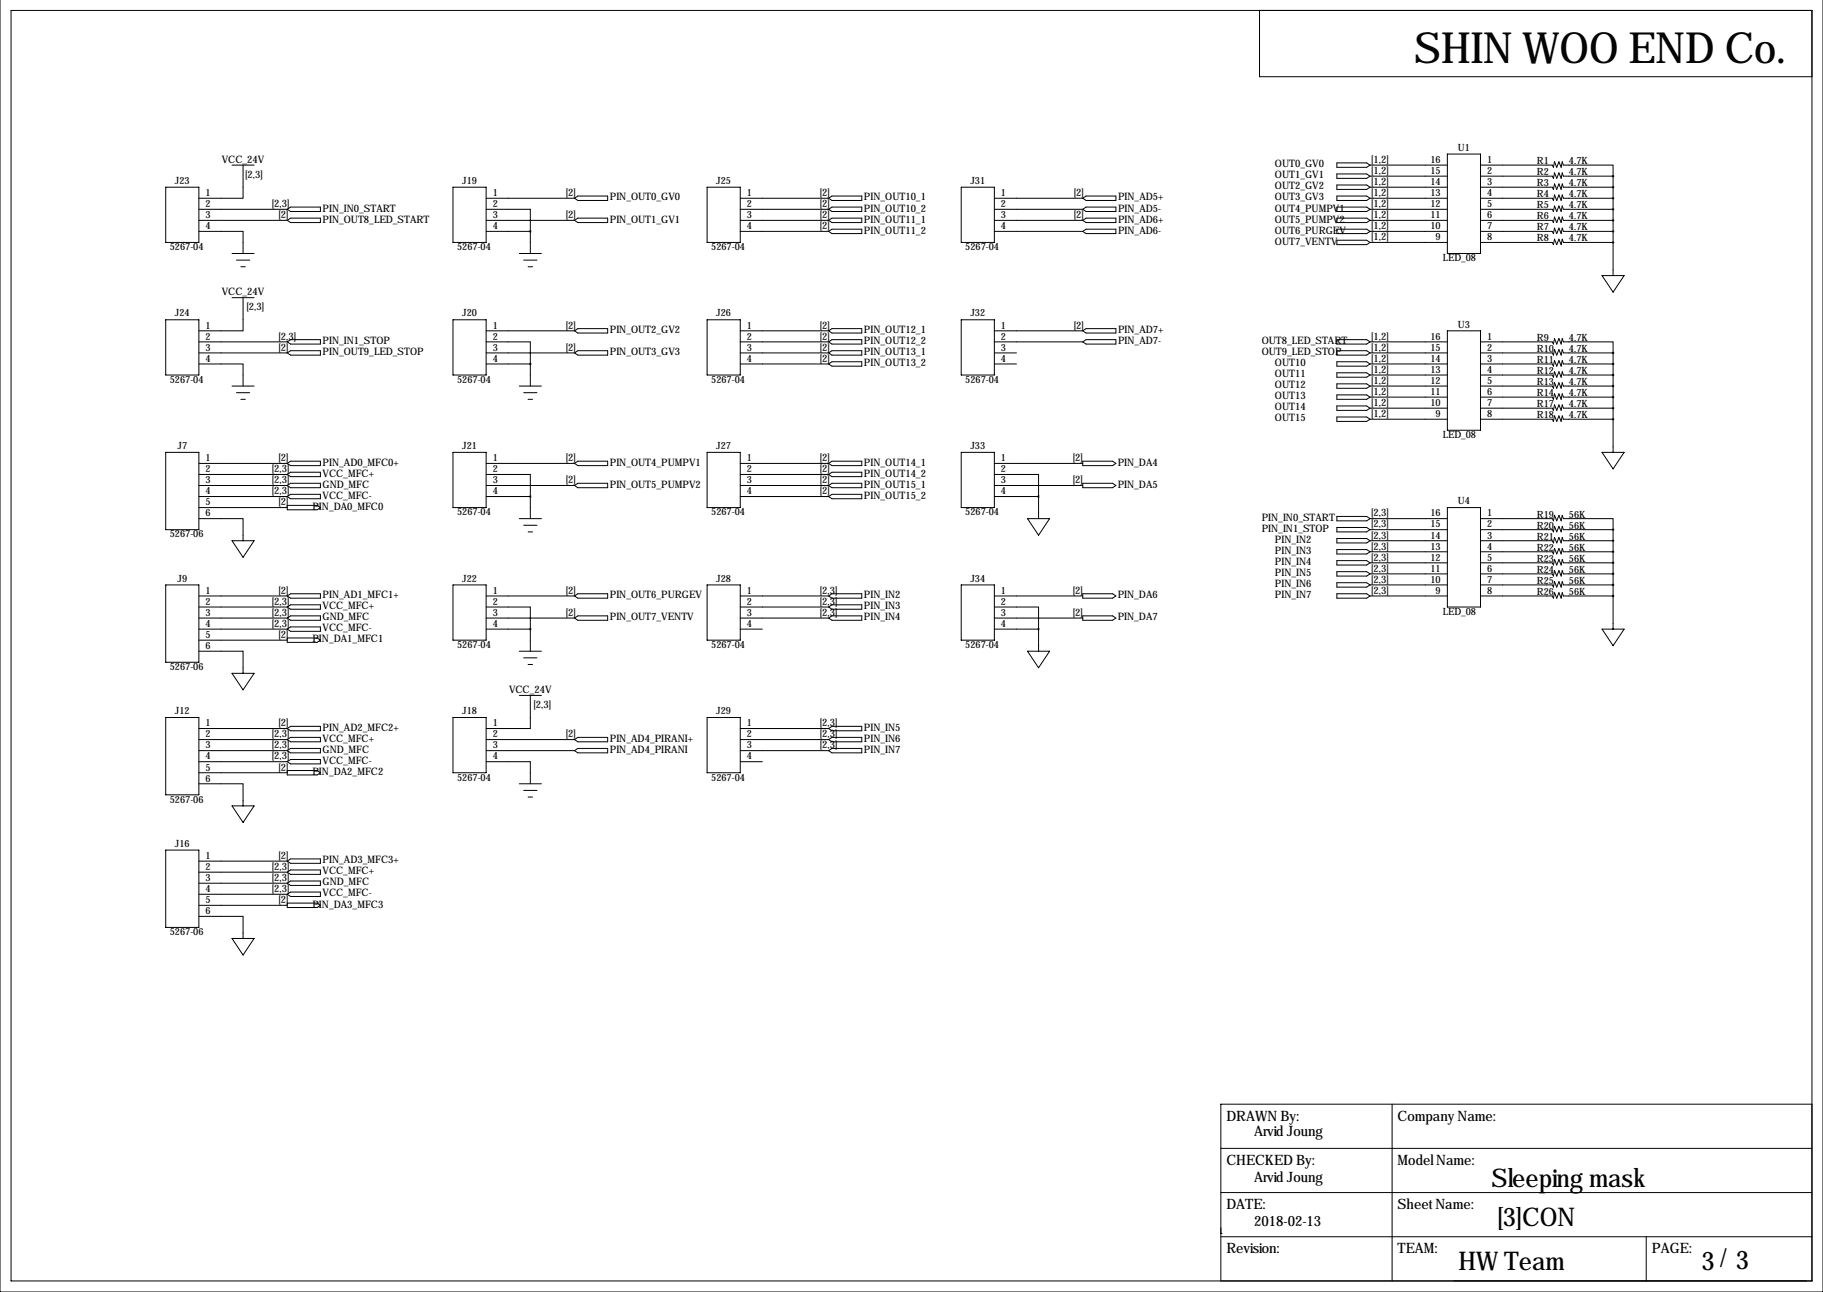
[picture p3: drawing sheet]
<svg xmlns="http://www.w3.org/2000/svg" width="419mm" height="297mm" viewBox="0 0 419 297" stroke-linecap="round" stroke-linejoin="round" font-family="sans-serif">
<g fill="none" stroke="#000" stroke-width=".23">
<path d="M0 -.1v297.1h419.1v-297.1M2.5 2.4h414.1v292.1h-414.1zM289.6 2.4v15.2h127M53.3 38h5.1M55.9 38v7.6h-10.2M307.3 37.5h6.9l.8 .5-.8 .5h-6.9zM307.3 40h6.9l.8 .5-.8 .5h-6.9zM315 38h17.7M332.7 35.4h7.7v22.9h-7.7zM340.4 38h16.5l.2 .5 .3-1.3 .5 1.3 .5-1.3 .5 1.3 .3-1.3 .2 .8h11.4v2.5M38.1 43h7.6v12.7h-7.6zM45.7 53.2h10.2v5.1"/>
<path d="M45.7 48.1h20.3M45.7 50.7h20.3M53.3 58.3h5.1M54.4 59.8h3M66 48.1l.8-.5h6.9v1h-6.9zM66 50.7l.8-.5h6.9v1h-6.9zM104.1 43h7.7v12.7h-7.7zM111.8 48.1h10.1v5.1M111.8 45.6h20.3M111.8 50.7h20.3M111.8 53.2h10.1M119.4 58.3h5.1"/>
<path d="M120.4 59.8h3M121.9 53.2v5.1M132.1 50.7l.7-.5h6.9v1h-6.9zM132.1 45.6l.7-.5h6.9v1h-6.9zM162.6 43h7.6v12.7h-7.6zM170.2 45.6h20.3M170.2 48.1h20.3M170.2 50.7h20.3M170.2 53.2h20.3M190.5 48.1l.8-.5h6.8v1h-6.8zM190.5 50.7l.8-.5h6.8v1h-6.8zM190.5 45.6l.8-.5h6.8v1h-6.8z"/>
<path d="M190.5 53.2l.8-.5h6.8v1h-6.8zM221 43h7.6v12.7h-7.6zM228.6 45.6h20.3M228.6 48.1h20.3M228.6 50.7h20.3M228.6 53.2h20.3M248.9 48.1l.8-.5h6.8v1h-6.8zM248.9 50.7l.8-.5h6.8v1h-6.8zM248.9 45.6l.8-.5h6.8v1h-6.8zM248.9 53.2l.8-.5h6.8v1h-6.8zM307.3 47.6h6.9l.8 .5-.8 .5h-6.9zM307.3 50.2h6.9l.8 .5-.8 .5h-6.9z"/>
<path d="M307.3 45.1h6.9l.8 .5-.8 .5h-6.9zM307.3 52.7h6.9l.8 .5-.8 .5h-6.9zM307.3 42.5h6.9l.8 .5-.8 .5h-6.9zM307.3 55.2h6.9l.8 .5-.8 .5h-6.9zM315 43h17.7M315 55.7h17.7M315 45.6h17.7M315 48.1h17.7M315 50.7h17.7M315 53.2h17.7M315 40.5h17.7M340.4 43h16.5l.2 .5 .3-1.2 .5 1.2 .5-1.2 .5 1.2 .3-1.2 .2 .7h11.4"/>
<path d="M340.4 55.7h16.5l.2 .5 .3-1.2 .5 1.2 .5-1.2 .5 1.2 .3-1.2 .2 .7h11.4M340.4 45.6h16.5l.2 .5 .3-1.3 .5 1.3 .5-1.3 .5 1.3 .3-1.3 .2 .8h11.4M340.4 48.1h16.5l.2 .5 .3-1.2 .5 1.2 .5-1.2 .5 1.2 .3-1.2 .2 .7h11.4M340.4 50.7h16.5l.2 .5 .3-1.3 .5 1.3 .5-1.3 .5 1.3 .3-1.3 .2 .8h11.4M340.4 53.2h16.5l.2 .5 .3-1.3 .5 1.3 .5-1.3 .5 1.3 .3-1.3 .2 .8h11.4M340.4 40.5h16.5l.2 .5 .3-1.3 .5 1.3 .5-1.3 .5 1.3 .3-1.3 .2 .8h11.4M370.8 40.5v22.9M38.1 73.5h7.6v12.7h-7.6zM45.7 78.6h20.3M53.3 68.4h5.1M55.4 61.3h1M55.9 68.4v7.7h-10.2"/>
<path d="M66 78.6l.8-.5h6.9v1h-6.9zM104.1 73.5h7.7v12.7h-7.7zM111.8 78.6h10.1v5.1M111.8 76.1h20.3M121.4 61.3h1M132.1 76.1l.7-.5h6.9v1h-6.9zM162.6 73.5h7.6v12.7h-7.6zM170.2 76.1h20.3M170.2 78.6h20.3M190.5 78.6l.8-.5h6.8v1h-6.8zM190.5 76.1l.8-.5h6.8v1h-6.8zM221 73.5h7.6v12.7h-7.6z"/>
<path d="M228.6 76.1h20.3M228.6 78.6h20.3M248.9 78.6l.8-.5h6.8v1h-6.8zM248.9 76.1l.8-.5h6.8v1h-6.8zM307.3 78.1h6.9l.8 .5-.8 .5h-6.9zM315 78.6h17.7M332.7 76.1h7.7v22.8h-7.7zM340.4 78.6h16.5l.2 .5 .3-1.3 .5 1.3 .5-1.3 .5 1.3 .3-1.3 .2 .8h11.4v2.5M368.3 63.4h5.1l-2.6 3.8zM45.7 83.7h10.2v5.1M45.7 81.1h20.3M53.3 88.8h5.1"/>
<path d="M54.4 90.3h3M55.4 91.8h1M66 81.1l.8-.5h6.9v1h-6.9zM111.8 81.1h20.3M111.8 83.7h10.1M119.4 88.8h5.1M120.4 90.3h3M121.4 91.8h1M121.9 83.7v5.1M132.1 81.1l.7-.5h6.9v1h-6.9zM170.2 81.1h20.3M170.2 83.7h20.3"/>
<path d="M190.5 81.1l.8-.5h6.8v1h-6.8zM190.5 83.7l.8-.5h6.8v1h-6.8zM228.6 81.1h5.1M228.6 83.7h5.1M307.3 80.6h6.9l.8 .5-.8 .5h-6.9zM307.3 90.8h6.9l.8 .5-.8 .5h-6.9zM307.3 83.2h6.9l.8 .5-.8 .5h-6.9zM307.3 85.7h6.9l.8 .5-.8 .5h-6.9zM307.3 88.3h6.9l.8 .5-.8 .5h-6.9zM307.3 93.3h6.9l.8 .5-.8 .5h-6.9zM307.3 95.9h6.9l.8 .5-.8 .5h-6.9zM315 86.2h17.7"/>
<path d="M315 81.1h17.7M315 83.7h17.7M315 88.8h17.7M315 91.3h17.7M315 93.8h17.7M315 96.4h17.7M340.4 86.2h16.5l.2 .5 .3-1.2 .5 1.2 .5-1.2 .5 1.2 .3-1.2 .2 .7h11.4M340.4 81.1h16.5l.2 .5 .3-1.2 .5 1.2 .5-1.2 .5 1.2 .3-1.2 .2 .7h11.4M340.4 83.7h16.5l.2 .5 .3-1.3 .5 1.3 .5-1.3 .5 1.3 .3-1.3 .2 .8h11.4M340.4 88.8h16.5l.2 .5 .3-1.3 .5 1.3 .5-1.3 .5 1.3 .3-1.3 .2 .8h11.4M340.4 91.3h16.5l.2 .5 .3-1.3 .5 1.3 .5-1.3 .5 1.3 .3-1.3 .2 .8h11.4M340.4 93.8h16.5l.2 .5 .3-1.2 .5 1.2 .5-1.2 .5 1.2 .3-1.2 .2 .7h11.4"/>
<path d="M340.4 96.4h16.5l.2 .5 .3-1.3 .5 1.3 .5-1.3 .5 1.3 .3-1.3 .2 .8h11.4M370.8 81.1v22.9M38.1 104h7.6v17.8h-7.6zM45.7 119.2h10.2v5.1M45.7 116.7h20.3M45.7 106.5h20.3M45.7 109.1h20.3M45.7 111.6h20.3M45.7 114.2h20.3M66 106.5l.8-.5h6.9v1h-6.9zM66 109.1l.8-.5h6.9v1h-6.9zM66 111.6l.8-.5h6.9v1h-6.9z"/>
<path d="M66 114.2l.8-.5h6.9v1h-6.9zM66 116.2h6.9l.8 .5-.8 .5h-6.9zM104.1 104h7.7v12.7h-7.7zM111.8 109.1h10.1v5.1M111.8 106.5h20.3M111.8 111.6h20.3M111.8 114.2h10.1M119.4 119.2h5.1M121.9 114.2v5M132.1 106.5l.7-.5h6.9v1h-6.9zM132.1 111.6l.7-.5h6.9v1h-6.9zM162.6 104h7.6v12.7h-7.6z"/>
<path d="M170.2 106.5h20.3M170.2 109.1h20.3M170.2 111.6h20.3M170.2 114.2h20.3M190.5 106.5l.8-.5h6.8v1h-6.8zM190.5 109.1l.8-.5h6.8v1h-6.8zM190.5 111.6l.8-.5h6.8v1h-6.8zM190.5 114.2l.8-.5h6.8v1h-6.8zM221 104h7.6v12.7h-7.6zM228.6 109.1h10.2v5.1M228.6 106.5h20.3M228.6 111.6h20.3"/>
<path d="M228.6 114.2h10.2M236.2 119.2h5.1l-2.5 3.8zM238.8 114.2v5M248.9 111.1h6.9l.7 .5-.7 .5h-6.9zM248.9 106h6.9l.7 .5-.7 .5h-6.9zM307.3 118.7h6.9l.8 .5-.8 .5h-6.9zM315 119.2h17.7M332.7 116.7h7.7v22.9h-7.7zM340.4 119.2h16.5l.2 .5 .3-1.2 .5 1.2 .5-1.2 .5 1.2 .3-1.2 .2 .7h11.4v2.6M368.3 104h5.1l-2.6 3.8zM38.1 134.5h7.6v17.8h-7.6zM45.7 137h20.3"/>
<path d="M45.7 139.6h20.3M53.3 124.3h5.1l-2.5 3.8zM66 137l.8-.5h6.9v1h-6.9zM66 139.6l.8-.5h6.9v1h-6.9zM104.1 134.5h7.7v12.7h-7.7zM111.8 139.6h10.1v5M111.8 137h20.3M120.4 120.8h3M121.4 122.3h1M132.1 137l.7-.5h6.9v1h-6.9zM162.6 134.5h7.6v12.7h-7.6zM170.2 137h20.3"/>
<path d="M170.2 139.6h20.3M190.5 137l.8-.5h6.8v1h-6.8zM190.5 139.6l.8-.5h6.8v1h-6.8zM221 134.5h7.6v12.7h-7.6zM228.6 139.6h10.2v5M228.6 137h20.3M248.9 136.5h6.9l.7 .5-.7 .5h-6.9zM307.3 121.3h6.9l.8 .5-.8 .5h-6.9zM307.3 136.5h6.9l.8 .5-.8 .5h-6.9zM307.3 123.8h6.9l.8 .5-.8 .5h-6.9zM307.3 126.4h6.9l.8 .5-.8 .5h-6.9zM307.3 128.9h6.9l.8 .5-.8 .5h-6.9z"/>
<path d="M307.3 131.4h6.9l.8 .5-.8 .5h-6.9zM307.3 134h6.9l.8 .5-.8 .5h-6.9zM315 134.5h17.7M315 137h17.7M315 121.8h17.7M315 124.3h17.7M315 126.9h17.7M315 129.4h17.7M315 131.9h17.7M340.4 134.5h16.5l.2 .5 .3-1.3 .5 1.3 .5-1.3 .5 1.3 .3-1.3 .2 .8h11.4M340.4 137h16.5l.2 .5 .3-1.2 .5 1.2 .5-1.2 .5 1.2 .3-1.2 .2 .7h11.4M340.4 121.8h16.5l.2 .5 .3-1.3 .5 1.3 .5-1.3 .5 1.3 .3-1.3 .2 .8h11.4"/>
<path d="M340.4 124.3h16.5l.2 .5 .3-1.2 .5 1.2 .5-1.2 .5 1.2 .3-1.2 .2 .7h11.4M340.4 126.9h16.5l.2 .5 .3-1.3 .5 1.3 .5-1.3 .5 1.3 .3-1.3 .2 .8h11.4M340.4 129.4h16.5l.2 .5 .3-1.3 .5 1.3 .5-1.3 .5 1.3 .3-1.3 .2 .8h11.4M340.4 131.9h16.5l.2 .5 .3-1.2 .5 1.2 .5-1.2 .5 1.2 .3-1.2 .2 .7h11.4M370.8 121.8v22.8M45.7 149.7h10.2v5.1M45.7 147.2h20.3M45.7 142.1h20.3M45.7 144.6h20.3M53.3 154.8h5.1l-2.5 3.8zM66 142.1l.8-.5h6.9v1h-6.9zM66 144.6l.8-.5h6.9v1h-6.9z"/>
<path d="M66 146.7h6.9l.8 .5-.8 .5h-6.9zM111.8 142.1h20.3M111.8 144.6h10.1M119.4 149.7h5.1M119.4 159.9h5.1M120.4 151.2h3M121.4 152.8h1M121.9 159.9v7.6h-10.1M121.9 144.6v5.1M132.1 142.1l.7-.5h6.9v1h-6.9zM170.2 142.1h20.3M170.2 144.6h5.1"/>
<path d="M190.5 142.1l.8-.5h6.8v1h-6.8zM228.6 142.1h20.3M228.6 144.6h10.2M236.2 149.7h5.1l-2.5 3.8zM238.8 144.6v5.1M248.9 141.6h6.9l.7 .5-.7 .5h-6.9zM368.3 144.6h5.1l-2.6 3.8zM38.1 165h7.6v17.7h-7.6zM45.7 177.7h20.3M45.7 167.5h20.3M45.7 170h20.3M45.7 172.6h20.3"/>
<path d="M45.7 175.1h20.3M66 167.5l.8-.5h6.9v1h-6.9zM66 170l.8-.5h6.9v1h-6.9zM66 172.6l.8-.5h6.9v1h-6.9zM66 175.1l.8-.5h6.9v1h-6.9zM66 177.2h6.9l.8 .5-.8 .5h-6.9zM104.1 165h7.7v12.7h-7.7zM111.8 175.1h10.1v5.1M111.8 170h20.3M111.8 172.6h20.3M132.1 170l.7-.5h6.9v1h-6.9zM132.1 172.6l.7-.5h6.9v1h-6.9z"/>
<path d="M162.6 165h7.6v12.7h-7.6zM170.2 167.5h20.3M170.2 170h20.3M170.2 172.6h20.3M170.2 175.1h5.1M190.5 167.5l.8-.5h6.8v1h-6.8zM190.5 170l.8-.5h6.8v1h-6.8zM190.5 172.6l.8-.5h6.8v1h-6.8zM38.1 195.4h7.6v17.8h-7.6zM45.7 180.2h10.2v5.1M45.7 198h20.3M53.3 185.3h5.1l-2.5 3.8z"/>
<path d="M66 198l.8-.5h6.9v1h-6.9zM119.4 180.2h5.1M120.4 181.7h3M121.4 183.2h1M45.7 210.7h10.2v5.1M45.7 200.5h20.3M45.7 203.1h20.3M45.7 205.6h20.3M45.7 208.1h20.3M53.3 215.8h5.1l-2.5 3.8zM66 200.5l.8-.5h6.9v1h-6.9zM66 203.1l.8-.5h6.9v1h-6.9z"/>
<path d="M66 205.6l.8-.5h6.9v1h-6.9zM66 207.6h6.9l.8 .5-.8 .5h-6.9zM320 253.9v40.6M416.6 253.9h-135.9v40.6M280.7 274.2h135.9M280.7 264h135.9M280.7 283.6h.1M280.7 284.3h135.9M378.5 284.3v10.2"/>
</g>
<path d="M238.7 114.2a.05 .05 0 0 0 .1 0 .05 .05 0 0 0-.1 0zM238.7 144.6a.05 .05 0 0 0 .1 0 .05 .05 0 0 0-.1 0zM370.8 40.5a.05 .05 0 0 0 .1 0 .05 .05 0 0 0-.1 0zM370.8 43a.05 .05 0 0 0 .1 0 .05 .05 0 0 0-.1 0zM370.8 45.6a.05 .05 0 0 0 .1 0 .05 .05 0 0 0-.1 0zM370.8 48.1a.05 .05 0 0 0 .1 0 .05 .05 0 0 0-.1 0zM370.8 50.7a.05 .05 0 0 0 .1 0 .05 .05 0 0 0-.1 0zM370.8 53.2a.05 .05 0 0 0 .1 0 .05 .05 0 0 0-.1 0zM370.8 55.7a.05 .05 0 0 0 .1 0 .05 .05 0 0 0-.1 0zM370.8 81.1a.05 .05 0 0 0 .1 0 .05 .05 0 0 0-.1 0zM370.8 83.7a.05 .05 0 0 0 .1 0 .05 .05 0 0 0-.1 0zM370.8 86.2a.05 .05 0 0 0 .1 0 .05 .05 0 0 0-.1 0zM370.8 88.8a.05 .05 0 0 0 .1 0 .05 .05 0 0 0-.1 0zM370.8 91.3a.05 .05 0 0 0 .1 0 .05 .05 0 0 0-.1 0zM370.8 93.8a.05 .05 0 0 0 .1 0 .05 .05 0 0 0-.1 0zM370.8 96.4a.05 .05 0 0 0 .1 0 .05 .05 0 0 0-.1 0zM370.8 121.8a.05 .05 0 0 0 .1 0 .05 .05 0 0 0-.1 0zM370.8 124.3a.05 .05 0 0 0 .1 0 .05 .05 0 0 0-.1 0zM370.8 126.9a.05 .05 0 0 0 .1 0 .05 .05 0 0 0-.1 0zM370.8 129.4a.05 .05 0 0 0 .1 0 .05 .05 0 0 0-.1 0zM370.8 131.9a.05 .05 0 0 0 .1 0 .05 .05 0 0 0-.1 0zM370.8 134.5a.05 .05 0 0 0 .1 0 .05 .05 0 0 0-.1 0zM370.8 137a.05 .05 0 0 0 .1 0 .05 .05 0 0 0-.1 0z" fill="#000" stroke="#000" stroke-width=".51"/>
<text font-size="9.9" x="325.1" y="14.6">SHIN WOO END Co.</text>
<g font-size="5.9">
<text x="342.9" y="272.9">Sleeping mask</text>
<text x="344.2" y="281.8">[3]CON</text>
<text x="335.3" y="292">HW Team</text>
<text x="391.2" y="292">3/3</text>
</g>
<g font-size="3.3">
<text x="281.9" y="257.7">DRAWN By:</text>
<text x="321.3" y="257.7">Company Name:</text>
<text x="288.3" y="261.2">Arvid Joung</text>
<text x="281.9" y="267.8">CHECKED By:</text>
<text x="321.3" y="267.8">Model Name:</text>
<text x="288.3" y="271.6">Arvid Joung</text>
<text x="281.9" y="278">DATE:</text>
<text x="288.3" y="281.8">2018-02-13</text>
<text x="321.3" y="278">Sheet Name:</text>
<text x="281.9" y="288.1">Revision:</text>
<text x="321.3" y="288.1">TEAM:</text>
<text x="379.7" y="288.1">PAGE:</text>
</g>
<g font-size="2.4">
<text x="51" y="37.5">VCC_24V</text>
<text x="56.4" y="41">[2,3]</text>
<text x="293.1" y="38.5">OUT0_GV0</text>
<text x="293.1" y="41">OUT1_GV1</text>
<text x="315.2" y="37.5">[1,2]</text>
<text x="315.2" y="40">[1,2]</text>
<text x="62.5" y="47.6">[2,3]</text>
<text x="130" y="45.1">[2]</text>
<text x="140.2" y="46.1">PIN_OUT0_GV0</text>
<text x="188.5" y="45.1">[2]</text>
<text x="188.5" y="47.6">[2]</text>
<text x="198.6" y="46.1">PIN_OUT10_1</text>
<text x="246.9" y="45.1">[2]</text>
<text x="257" y="46.1">PIN_AD5+</text>
<text x="293.1" y="43.5">OUT2_GV2</text>
<text x="293.1" y="46.1">OUT3_GV3</text>
<text x="315.2" y="42.5">[1,2]</text>
<text x="315.2" y="45.1">[1,2]</text>
<text x="315.2" y="47.6">[1,2]</text>
<text x="64" y="50.2">[2]</text>
<text x="74.2" y="48.6">PIN_IN0_START</text>
<text x="74.2" y="51.2">PIN_OUT8_LED_START</text>
<text x="130" y="50.2">[2]</text>
<text x="140.2" y="51.2">PIN_OUT1_GV1</text>
<text x="188.5" y="50.2">[2]</text>
<text x="188.5" y="52.7">[2]</text>
<text x="198.6" y="51.2">PIN_OUT11_1</text>
<text x="198.6" y="48.6">PIN_OUT10_2</text>
<text x="198.6" y="53.7">PIN_OUT11_2</text>
<text x="246.9" y="50.2">[2]</text>
<text x="257" y="51.2">PIN_AD6+</text>
<text x="257" y="48.6">PIN_AD5-</text>
<text x="257" y="53.7">PIN_AD6-</text>
<text x="293.1" y="51.2">OUT5_PUMPV2</text>
<text x="293.1" y="48.6">OUT4_PUMPV1</text>
<text x="293.1" y="53.7">OUT6_PURGEV</text>
<text x="315.2" y="50.2">[1,2]</text>
<text x="315.2" y="52.7">[1,2]</text>
<text x="293.1" y="56.2">OUT7_VENTV</text>
<text x="315.2" y="55.2">[1,2]</text>
<text x="51" y="67.9">VCC_24V</text>
<text x="56.6" y="71.2">[2,3]</text>
<text x="130" y="75.6">[2]</text>
<text x="140.2" y="76.6">PIN_OUT2_GV2</text>
<text x="188.5" y="75.6">[2]</text>
<text x="198.6" y="76.6">PIN_OUT12_1</text>
<text x="246.9" y="75.6">[2]</text>
<text x="257" y="76.6">PIN_AD7+</text>
<text x="64" y="78.1">[2,3]</text>
<text x="64" y="80.6">[2]</text>
<text x="74.2" y="79.1">PIN_IN1_STOP</text>
<text x="74.2" y="81.6">PIN_OUT9_LED_STOP</text>
<text x="130" y="80.6">[2]</text>
<text x="140.2" y="81.6">PIN_OUT3_GV3</text>
<text x="188.5" y="80.6">[2]</text>
<text x="188.5" y="78.1">[2]</text>
<text x="188.5" y="83.2">[2]</text>
<text x="198.6" y="81.6">PIN_OUT13_1</text>
<text x="198.6" y="79.1">PIN_OUT12_2</text>
<text x="257" y="79.1">PIN_AD7-</text>
<text x="290.1" y="79.1">OUT8_LED_START</text>
<text x="290.1" y="81.6">OUT9_LED_STOP</text>
<text x="315.2" y="78.1">[1,2]</text>
<text x="315.2" y="83.2">[1,2]</text>
<text x="315.2" y="80.6">[1,2]</text>
<text x="198.6" y="84.2">PIN_OUT13_2</text>
<text x="293.1" y="84.2">OUT10</text>
<text x="293.1" y="86.7">OUT11</text>
<text x="293.1" y="89.3">OUT12</text>
<text x="315.2" y="85.7">[1,2]</text>
<text x="315.2" y="88.3">[1,2]</text>
<text x="293.1" y="91.8">OUT13</text>
<text x="293.1" y="94.3">OUT14</text>
<text x="315.2" y="90.8">[1,2]</text>
<text x="315.2" y="93.3">[1,2]</text>
<text x="315.2" y="95.9">[1,2]</text>
<text x="293.1" y="96.9">OUT15</text>
<text x="64" y="106">[2]</text>
<text x="74.2" y="107">PIN_AD0_MFC0+</text>
<text x="130" y="106">[2]</text>
<text x="140.2" y="107">PIN_OUT4_PUMPV1</text>
<text x="188.5" y="106">[2]</text>
<text x="198.6" y="107">PIN_OUT14_1</text>
<text x="246.6" y="106">[2]</text>
<text x="257" y="107">PIN_DA4</text>
<text x="62.5" y="108.6">[2,3]</text>
<text x="62.5" y="111.1">[2,3]</text>
<text x="62.5" y="113.7">[2,3]</text>
<text x="74.2" y="109.6">VCC_MFC+</text>
<text x="74.2" y="112.1">GND_MFC</text>
<text x="130" y="111.1">[2]</text>
<text x="140.2" y="112.1">PIN_OUT5_PUMPV2</text>
<text x="188.5" y="111.1">[2]</text>
<text x="188.5" y="108.6">[2]</text>
<text x="188.5" y="113.7">[2]</text>
<text x="198.6" y="112.1">PIN_OUT15_1</text>
<text x="198.6" y="109.6">PIN_OUT14_2</text>
<text x="246.6" y="111.1">[2]</text>
<text x="257" y="112.1">PIN_DA5</text>
<text x="64" y="116.2">[2]</text>
<text x="71.8" y="117.2">PIN_DA0_MFC0</text>
<text x="74.2" y="114.7">VCC_MFC-</text>
<text x="198.6" y="114.7">PIN_OUT15_2</text>
<text x="290.1" y="119.7">PIN_IN0_START</text>
<text x="315.2" y="118.7">[2,3]</text>
<text x="290.1" y="122.3">PIN_IN1_STOP</text>
<text x="293.1" y="124.8">PIN_IN2</text>
<text x="315.2" y="123.8">[2,3]</text>
<text x="315.2" y="121.3">[2,3]</text>
<text x="293.1" y="127.4">PIN_IN3</text>
<text x="293.1" y="129.9">PIN_IN4</text>
<text x="315.2" y="131.4">[2,3]</text>
<text x="315.2" y="126.4">[2,3]</text>
<text x="315.2" y="128.9">[2,3]</text>
<text x="64" y="136.5">[2]</text>
<text x="74.2" y="137.5">PIN_AD1_MFC1+</text>
<text x="130" y="136.5">[2]</text>
<text x="140.2" y="137.5">PIN_OUT6_PURGEV</text>
<text x="188.5" y="136.5">[2,3]</text>
<text x="198.6" y="137.5">PIN_IN2</text>
<text x="246.6" y="136.5">[2]</text>
<text x="257" y="137.5">PIN_DA6</text>
<text x="293.1" y="132.4">PIN_IN5</text>
<text x="293.1" y="135">PIN_IN6</text>
<text x="293.1" y="137.5">PIN_IN7</text>
<text x="315.2" y="134">[2,3]</text>
<text x="315.2" y="136.5">[2,3]</text>
<text x="62.5" y="139.1">[2,3]</text>
<text x="62.5" y="141.6">[2,3]</text>
<text x="74.2" y="140.1">VCC_MFC+</text>
<text x="74.2" y="142.6">GND_MFC</text>
<text x="130" y="141.6">[2]</text>
<text x="140.2" y="142.6">PIN_OUT7_VENTV</text>
<text x="188.5" y="141.6">[2,3]</text>
<text x="188.5" y="139.1">[2,3]</text>
<text x="198.6" y="142.6">PIN_IN4</text>
<text x="198.6" y="140.1">PIN_IN3</text>
<text x="246.6" y="141.6">[2]</text>
<text x="257" y="142.6">PIN_DA7</text>
<text x="62.5" y="144.1">[2,3]</text>
<text x="64" y="146.7">[2]</text>
<text x="71.8" y="147.7">PIN_DA1_MFC1</text>
<text x="74.2" y="145.1">VCC_MFC-</text>
<text x="117" y="159.4">VCC_24V</text>
<text x="64" y="167">[2]</text>
<text x="122.7" y="162.7">[2,3]</text>
<text x="188.5" y="167">[2,3]</text>
<text x="62.5" y="169.5">[2,3]</text>
<text x="62.5" y="172.1">[2,3]</text>
<text x="74.2" y="168">PIN_AD2_MFC2+</text>
<text x="74.2" y="170.5">VCC_MFC+</text>
<text x="74.2" y="173.1">GND_MFC</text>
<text x="130" y="169.5">[2]</text>
<text x="140.2" y="170.5">PIN_AD4_PIRANI+</text>
<text x="140.2" y="173.1">PIN_AD4_PIRANI</text>
<text x="188.5" y="172.1">[2,3]</text>
<text x="188.5" y="169.5">[2,3]</text>
<text x="198.6" y="173.1">PIN_IN7</text>
<text x="198.6" y="168">PIN_IN5</text>
<text x="198.6" y="170.5">PIN_IN6</text>
<text x="62.5" y="174.6">[2,3]</text>
<text x="64" y="177.2">[2]</text>
<text x="71.8" y="178.2">PIN_DA2_MFC2</text>
<text x="74.2" y="175.6">VCC_MFC-</text>
<text x="64" y="197.5">[2]</text>
<text x="62.5" y="200">[2,3]</text>
<text x="62.5" y="202.6">[2,3]</text>
<text x="74.2" y="198.5">PIN_AD3_MFC3+</text>
<text x="74.2" y="201">VCC_MFC+</text>
<text x="74.2" y="203.6">GND_MFC</text>
<text x="62.5" y="205.1">[2,3]</text>
<text x="64" y="207.6">[2]</text>
<text x="71.8" y="208.6">PIN_DA3_MFC3</text>
<text x="74.2" y="206.1">VCC_MFC-</text>
</g>
<g font-size="2.3">
<text x="335.2" y="34.7">U1</text>
<text x="328.8" y="40">15</text>
<text x="328.8" y="37.5">16</text>
<text x="341.9" y="37.5">1</text>
<text x="341.9" y="40">2</text>
<text x="353.3" y="37.7">R1</text>
<text x="353.3" y="40.3">R2</text>
<text x="360.7" y="37.7">4.7K</text>
<text x="360.7" y="40.3">4.7K</text>
<text x="40.2" y="42.3">J23</text>
<text x="47.2" y="45.1">1</text>
<text x="47.2" y="47.6">2</text>
<text x="106.2" y="42.3">J19</text>
<text x="113.3" y="45.1">1</text>
<text x="113.3" y="47.6">2</text>
<text x="164.7" y="42.3">J25</text>
<text x="171.7" y="45.1">1</text>
<text x="171.7" y="47.6">2</text>
<text x="223.1" y="42.3">J31</text>
<text x="230.1" y="45.1">1</text>
<text x="230.1" y="47.6">2</text>
<text x="328.8" y="47.6">12</text>
<text x="328.8" y="45.1">13</text>
<text x="328.8" y="42.5">14</text>
<text x="341.9" y="42.5">3</text>
<text x="341.9" y="45.1">4</text>
<text x="341.9" y="47.6">5</text>
<text x="353.3" y="42.8">R3</text>
<text x="353.3" y="45.3">R4</text>
<text x="353.3" y="47.9">R5</text>
<text x="360.7" y="42.8">4.7K</text>
<text x="360.7" y="45.3">4.7K</text>
<text x="360.7" y="47.9">4.7K</text>
<text x="47.2" y="50.2">3</text>
<text x="47.2" y="52.7">4</text>
<text x="113.3" y="50.2">3</text>
<text x="113.3" y="52.7">4</text>
<text x="171.7" y="50.2">3</text>
<text x="171.7" y="52.7">4</text>
<text x="230.1" y="50.2">3</text>
<text x="230.1" y="52.7">4</text>
<text x="328.8" y="52.7">10</text>
<text x="328.8" y="50.2">11</text>
<text x="341.9" y="50.2">6</text>
<text x="341.9" y="52.7">7</text>
<text x="353.3" y="50.4">R6</text>
<text x="353.3" y="53">R7</text>
<text x="360.7" y="50.4">4.7K</text>
<text x="360.7" y="53">4.7K</text>
<text x="39" y="57.5">5267-04</text>
<text x="105.1" y="57.5">5267-04</text>
<text x="163.5" y="57.5">5267-04</text>
<text x="221.9" y="57.5">5267-04</text>
<text x="330" y="55.2">9</text>
<text x="341.9" y="55.2">8</text>
<text x="353.3" y="55.5">R8</text>
<text x="360.7" y="55.5">4.7K</text>
<text x="331.7" y="60.1">LED_08</text>
<text x="40.2" y="72.8">J24</text>
<text x="47.2" y="75.6">1</text>
<text x="106.2" y="72.8">J20</text>
<text x="113.3" y="75.6">1</text>
<text x="164.7" y="72.8">J26</text>
<text x="171.7" y="75.6">1</text>
<text x="223.1" y="72.8">J32</text>
<text x="230.1" y="75.6">1</text>
<text x="335.2" y="75.3">U3</text>
<text x="47.2" y="78.1">2</text>
<text x="47.2" y="80.6">3</text>
<text x="47.2" y="83.2">4</text>
<text x="113.3" y="78.1">2</text>
<text x="113.3" y="80.6">3</text>
<text x="113.3" y="83.2">4</text>
<text x="171.7" y="78.1">2</text>
<text x="171.7" y="80.6">3</text>
<text x="171.7" y="83.2">4</text>
<text x="230.1" y="78.1">2</text>
<text x="230.1" y="80.6">3</text>
<text x="230.1" y="83.2">4</text>
<text x="328.8" y="83.2">14</text>
<text x="328.8" y="80.6">15</text>
<text x="328.8" y="78.1">16</text>
<text x="341.9" y="78.1">1</text>
<text x="341.9" y="80.6">2</text>
<text x="341.9" y="83.2">3</text>
<text x="353.3" y="78.4">R9</text>
<text x="353.3" y="80.9">R10</text>
<text x="353.3" y="83.4">R11</text>
<text x="360.7" y="78.4">4.7K</text>
<text x="360.7" y="80.9">4.7K</text>
<text x="360.7" y="83.4">4.7K</text>
<text x="39" y="88">5267-04</text>
<text x="105.1" y="88">5267-04</text>
<text x="163.5" y="88">5267-04</text>
<text x="221.9" y="88">5267-04</text>
<text x="328.8" y="88.3">12</text>
<text x="328.8" y="85.7">13</text>
<text x="341.9" y="85.7">4</text>
<text x="341.9" y="88.3">5</text>
<text x="353.3" y="86">R12</text>
<text x="353.3" y="88.5">R13</text>
<text x="360.7" y="86">4.7K</text>
<text x="360.7" y="88.5">4.7K</text>
<text x="328.8" y="93.3">10</text>
<text x="328.8" y="90.8">11</text>
<text x="330" y="95.9">9</text>
<text x="341.9" y="90.8">6</text>
<text x="341.9" y="93.3">7</text>
<text x="341.9" y="95.9">8</text>
<text x="353.3" y="91.1">R14</text>
<text x="353.3" y="93.6">R17</text>
<text x="360.7" y="91.1">4.7K</text>
<text x="360.7" y="93.6">4.7K</text>
<text x="331.7" y="100.7">LED_08</text>
<text x="353.3" y="96.1">R18</text>
<text x="360.7" y="96.1">4.7K</text>
<text x="40.8" y="103.2">J7</text>
<text x="47.2" y="106">1</text>
<text x="106.2" y="103.2">J21</text>
<text x="113.3" y="106">1</text>
<text x="164.7" y="103.2">J27</text>
<text x="171.7" y="106">1</text>
<text x="223.1" y="103.2">J33</text>
<text x="230.1" y="106">1</text>
<text x="47.2" y="108.6">2</text>
<text x="47.2" y="111.1">3</text>
<text x="47.2" y="113.7">4</text>
<text x="113.3" y="108.6">2</text>
<text x="113.3" y="111.1">3</text>
<text x="113.3" y="113.7">4</text>
<text x="171.7" y="108.6">2</text>
<text x="171.7" y="111.1">3</text>
<text x="171.7" y="113.7">4</text>
<text x="230.1" y="108.6">2</text>
<text x="230.1" y="111.1">3</text>
<text x="230.1" y="113.7">4</text>
<text x="47.2" y="116.2">5</text>
<text x="47.2" y="118.7">6</text>
<text x="105.1" y="118.5">5267-04</text>
<text x="163.5" y="118.5">5267-04</text>
<text x="221.9" y="118.5">5267-04</text>
<text x="328.8" y="118.7">16</text>
<text x="335.2" y="115.9">U4</text>
<text x="341.9" y="118.7">1</text>
<text x="353.3" y="119">R19</text>
<text x="360.7" y="119">56K</text>
<text x="39" y="123.6">5267-06</text>
<text x="328.8" y="123.8">14</text>
<text x="328.8" y="121.3">15</text>
<text x="341.9" y="121.3">2</text>
<text x="341.9" y="123.8">3</text>
<text x="353.3" y="121.5">R20</text>
<text x="353.3" y="124.1">R21</text>
<text x="360.7" y="121.5">56K</text>
<text x="360.7" y="124.1">56K</text>
<text x="328.8" y="131.4">11</text>
<text x="328.8" y="128.9">12</text>
<text x="328.8" y="126.4">13</text>
<text x="341.9" y="126.4">4</text>
<text x="341.9" y="128.9">5</text>
<text x="341.9" y="131.4">6</text>
<text x="353.3" y="126.6">R22</text>
<text x="353.3" y="129.2">R23</text>
<text x="353.3" y="131.7">R24</text>
<text x="360.7" y="126.6">56K</text>
<text x="360.7" y="129.2">56K</text>
<text x="360.7" y="131.7">56K</text>
<text x="40.8" y="133.7">J9</text>
<text x="47.2" y="136.5">1</text>
<text x="106.2" y="133.7">J22</text>
<text x="113.3" y="136.5">1</text>
<text x="164.7" y="133.7">J28</text>
<text x="171.7" y="136.5">1</text>
<text x="223.1" y="133.7">J34</text>
<text x="230.1" y="136.5">1</text>
<text x="328.8" y="134">10</text>
<text x="330" y="136.5">9</text>
<text x="341.9" y="134">7</text>
<text x="341.9" y="136.5">8</text>
<text x="353.3" y="134.2">R25</text>
<text x="353.3" y="136.8">R26</text>
<text x="360.7" y="134.2">56K</text>
<text x="360.7" y="136.8">56K</text>
<text x="47.2" y="139.1">2</text>
<text x="47.2" y="141.6">3</text>
<text x="113.3" y="139.1">2</text>
<text x="113.3" y="141.6">3</text>
<text x="171.7" y="139.1">2</text>
<text x="171.7" y="141.6">3</text>
<text x="230.1" y="139.1">2</text>
<text x="230.1" y="141.6">3</text>
<text x="331.7" y="141.3">LED_08</text>
<text x="47.2" y="144.1">4</text>
<text x="47.2" y="146.7">5</text>
<text x="47.2" y="149.2">6</text>
<text x="105.1" y="149">5267-04</text>
<text x="113.3" y="144.1">4</text>
<text x="163.5" y="149">5267-04</text>
<text x="171.7" y="144.1">4</text>
<text x="221.9" y="149">5267-04</text>
<text x="230.1" y="144.1">4</text>
<text x="39" y="154">5267-06</text>
<text x="40.2" y="164.2">J12</text>
<text x="47.2" y="167">1</text>
<text x="106.2" y="164.2">J18</text>
<text x="113.3" y="167">1</text>
<text x="164.7" y="164.2">J29</text>
<text x="171.7" y="167">1</text>
<text x="47.2" y="169.5">2</text>
<text x="47.2" y="172.1">3</text>
<text x="113.3" y="169.5">2</text>
<text x="113.3" y="172.1">3</text>
<text x="171.7" y="169.5">2</text>
<text x="171.7" y="172.1">3</text>
<text x="47.2" y="174.6">4</text>
<text x="47.2" y="177.2">5</text>
<text x="47.2" y="179.7">6</text>
<text x="105.1" y="179.4">5267-04</text>
<text x="113.3" y="174.6">4</text>
<text x="163.5" y="179.4">5267-04</text>
<text x="171.7" y="174.6">4</text>
<text x="39" y="184.5">5267-06</text>
<text x="40.2" y="194.7">J16</text>
<text x="47.2" y="197.5">1</text>
<text x="47.2" y="200">2</text>
<text x="47.2" y="202.6">3</text>
<text x="47.2" y="205.1">4</text>
<text x="47.2" y="207.6">5</text>
<text x="39" y="215">5267-06</text>
<text x="47.2" y="210.2">6</text>
</g>
</svg>
